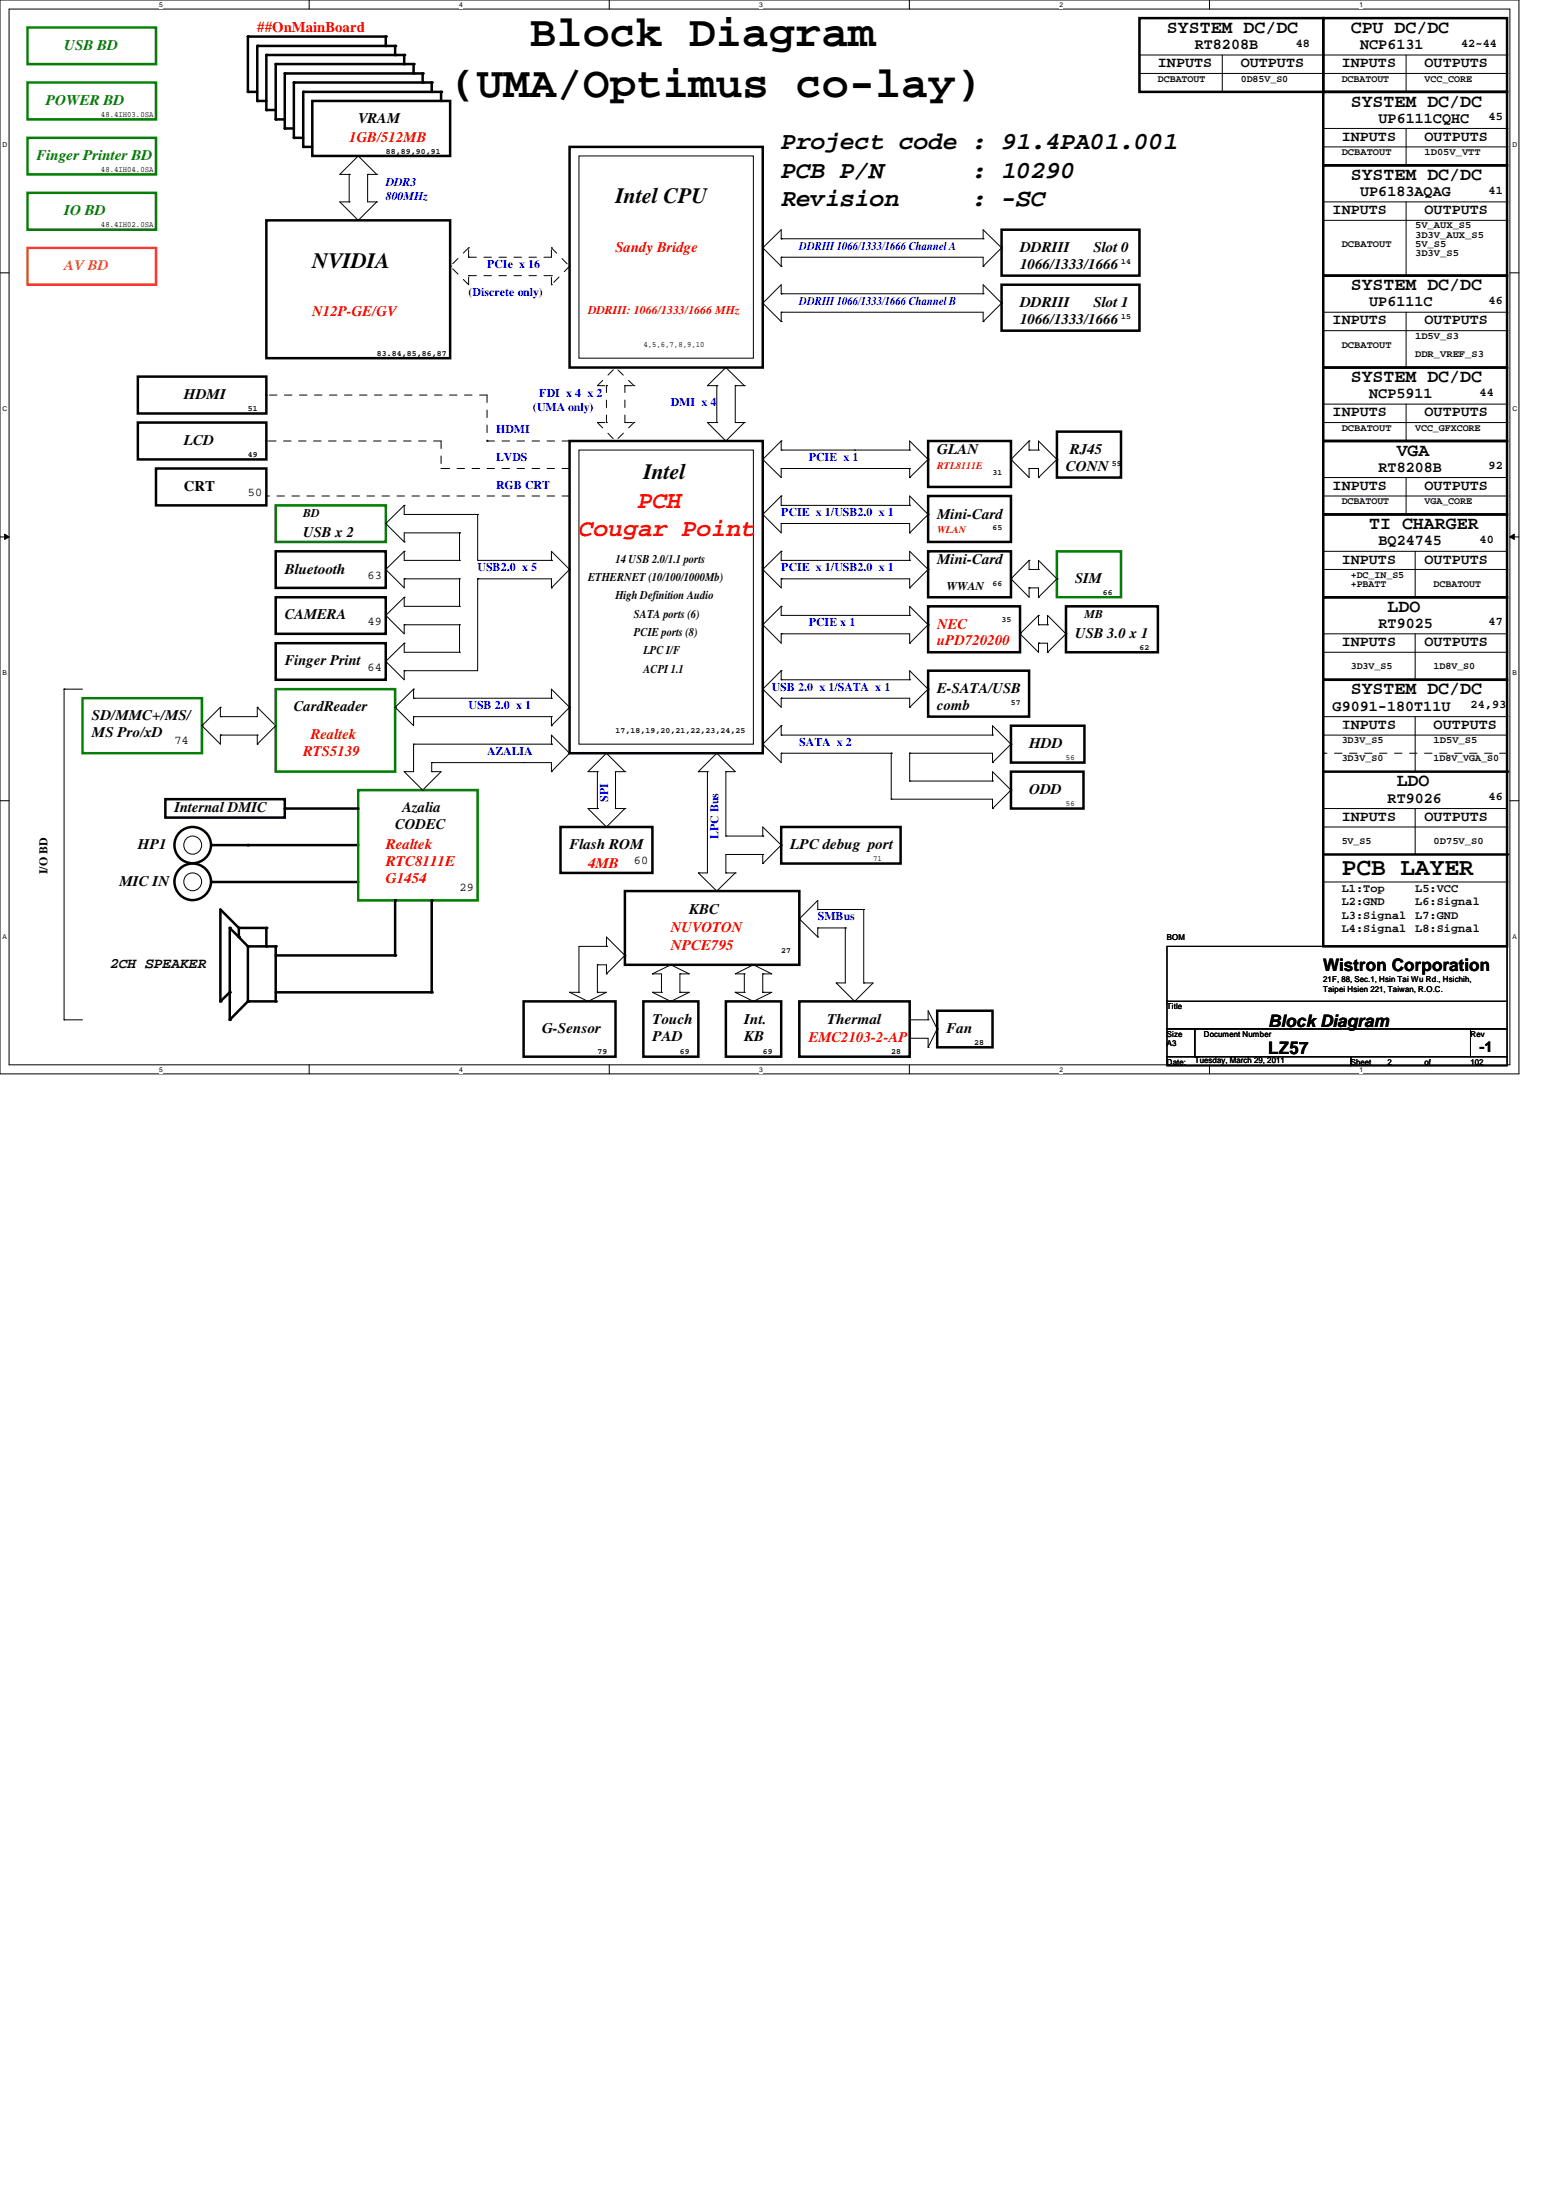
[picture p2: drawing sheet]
<svg xmlns="http://www.w3.org/2000/svg" width="210mm" height="297mm" viewBox="0 0 210 297" stroke-linecap="round" stroke-linejoin="round" font-family="sans-serif">
<path d="M0 0h205.7v145.5h-205.7zM1.2 1.2h203.3v143h-203.3z" fill="none" stroke="#000" stroke-width=".14"/>
<g fill="#fff">
<path d="M21.5 .1h.6v1h-.6z"/>
<path d="M21.5 144.4h.6v1h-.6z"/>
</g>
<path d="M41.9 0v1.2M41.9 144.2v1.3" fill="none" stroke="#000" stroke-width=".14"/>
<g fill="#fff">
<path d="M62.2 .1h.5v1h-.5z"/>
<path d="M62.2 144.4h.5v1h-.5z"/>
</g>
<path d="M82.5 0v1.2M82.5 144.2v1.3" fill="none" stroke="#000" stroke-width=".14"/>
<g fill="#fff">
<path d="M102.8 .1h.5v1h-.5z"/>
<path d="M102.8 144.4h.5v1h-.5z"/>
</g>
<path d="M123.1 0v1.2M123.1 144.2v1.3" fill="none" stroke="#000" stroke-width=".14"/>
<g fill="#fff">
<path d="M143.5 .1h.5v1h-.5z"/>
<path d="M143.5 144.4h.5v1h-.5z"/>
</g>
<path d="M163.8 0v1.2M163.8 144.2v1.3" fill="none" stroke="#000" stroke-width=".14"/>
<g fill="#fff">
<path d="M184.1 .1h.5v1h-.5z"/>
<path d="M184.1 144.4h.5v1h-.5z"/>
<path d="M.3 19.1h.7v1h-.7z"/>
<path d="M204.8 19.1h.6v1h-.6z"/>
<path d="M.3 54.8h.7v1h-.7z"/>
<path d="M204.8 54.8h.6v1h-.6z"/>
</g>
<path d="M0 37h1.2M204.5 37h1.2" fill="none" stroke="#000" stroke-width=".14"/>
<g fill="#fff">
<path d="M.3 90.6h.6v1h-.6z"/>
<path d="M204.8 90.6h.6v1h-.6z"/>
</g>
<path d="M0 72.7h1.2M.6 72.3l.6 .4-.6 .4zM204.5 72.7l.6-.4v.8zM204.5 72.7h1.2" fill="none" stroke="#000" stroke-width=".14"/>
<path d="M.6 72.3l.6 .4-.6 .4zM204.5 72.7l.6-.4v.8z" fill="#000"/>
<g fill="#fff">
<path d="M.3 126.3h.6v1h-.6z"/>
<path d="M204.8 126.3h.6v1h-.6z"/>
</g>
<g fill="none" stroke="#000" stroke-width=".14">
<path d="M154.3 7.5h49.8M154.3 9.9h49.8M165.5 12.4h.1M165.5 7.5v4.9M179.2 7.5h.1M179.2 9.9h.1M179.2 19.9h24.9M179.2 17.4h24.9M190.4 12.4h.1M190.4 7.5v4.9M190.4 17.4v5M204.1 7.5h.1"/>
<path d="M204.1 9.9h.1M204.1 19.9h.1M204.1 17.4h.1M47.3 23.6h.1M47.3 27.3h.1M47.3 27.3h-1.3l2.5 2.5M47.3 23.6v3.7M48.5 21.1h.1M48.5 29.8h.1M48.5 21.1l-2.5 2.5h1.3M48.5 21.1l2.5 2.5M49.8 23.6h.1"/>
<path d="M49.8 23.6h1.2M49.8 23.6v3.7h1.2M51 23.6h.1M51 27.3h.1M51 27.3l-2.5 2.5M78.4 21.1h23.6v27.4h-23.6zM103.3 33.6h.1M103.3 33.6l2.5 2.5M105.8 32.3h.1M105.8 36.1h.1M105.8 34.8h.1M105.8 39.8h.1"/>
<path d="M105.8 32.3v-1.2l-2.5 2.5M105.8 34.8v1.3M105.8 39.8v-1.2l-2.5 2.5M105.8 34.8h27.3v1.3M105.8 32.3h27.3M105.8 39.8h27.3M133.1 32.3h.1M133.1 36.1h.1M133.1 39.8h.1M133.1 32.3v-1.2l2.5 2.5M133.1 39.8v-1.2l2.5 2.5M135.6 33.6h.1"/>
<path d="M135.6 33.6l-2.5 2.5M179.2 27.3h24.9M179.2 29.8h24.9M190.4 37.3h.1M190.4 22.4h.1M190.4 27.3v10M204.1 27.3h.1M204.1 29.8h.1M97.1 52.2h.1M97.1 57.2h.1M97.1 52.2v5M97.1 57.2h-1.3l2.5 2.5"/>
<path d="M98.3 49.8h.1M98.3 59.7h.1M98.3 49.8l-2.5 2.4h1.3M98.3 49.8l2.5 2.4M99.6 52.2h.1M99.6 52.2h1.2M99.6 52.2v5h1.2M100.8 52.2h.1M100.8 57.2h.1M100.8 57.2l-2.5 2.5M103.3 41.1h.1M103.3 41.1l2.5 2.5"/>
<path d="M105.8 59.7h.1M105.8 43.6h.1M105.8 42.3h.1M105.8 42.3v1.3M105.8 59.7v1.3M105.8 59.7l-2.5 2.5M105.8 42.3h27.3v1.3M133.1 43.6h.1M135.6 41.1h.1M135.6 41.1l-2.5 2.5M139.4 59.7h.1M139.4 59.7l-2.5 2.5"/>
<path d="M139.4 59.7v1.3M179.2 57.2h24.9M179.2 44.8h24.9M179.2 42.3h24.9M179.2 54.7h24.9M190.4 59.7h.1M190.4 49.8h.1M190.4 42.3v7.5M190.4 54.7v5M204.1 44.8h.1M204.1 42.3h.1M204.1 54.7h.1"/>
<path d="M204.1 57.2h.1M52.2 77.1h.1M52.2 70.9h.1M52.2 77.1l2.5 2.5v-1.2M52.2 70.9l2.5 2.5M54.7 74.7h.1M54.7 78.4h.1M54.7 69.7h.1M54.7 68.5h.1M54.7 73.4h.1M54.7 68.5v1.2M54.7 74.7v1.2h7.5"/>
<path d="M54.7 74.7l-2.5 2.4M54.7 78.4h7.5M54.7 69.7h10M54.7 68.5l-2.5 2.4M62.2 72.2h.1M62.2 75.9h.1M62.2 78.4h.1M62.2 72.2h-7.5v1.2M62.2 72.2v3.7M62.2 78.4v3.7M64.7 69.7h.1M64.7 78.4h.1"/>
<path d="M64.7 69.7v6.2h10M64.7 78.4h10v1.2M64.7 78.4v12.4h-10M74.7 75.9h.1M74.7 79.6h.1M74.7 75.9v-1.2l2.4 2.4M77.1 77.1h.1M77.1 77.1l-2.4 2.5M78.4 61h23.6v39.8h-23.6zM103.3 69.7h.1M103.3 77.1h.1M103.3 62.2h.1"/>
<path d="M103.3 62.2l2.5 2.5v-1.2M103.3 69.7l2.5 2.5v-1.3M103.3 77.1l2.5 2.5v-1.2M105.8 70.9h.1M105.8 67.2h.1M105.8 68.5h.1M105.8 61h.1M105.8 78.4h.1M105.8 75.9h.1M105.8 74.7h.1M105.8 63.5h.1M105.8 67.2v1.3"/>
<path d="M105.8 74.7v1.2M105.8 70.9h17.4v1.3M105.8 78.4h17.4v1.2M105.8 67.2l-2.5 2.5M105.8 63.5h17.4M105.8 68.5h17.4M105.8 61h17.4M105.8 75.9h17.4M105.8 74.7l-2.5 2.4M115.7 61h.1M123.2 63.5h.1M123.2 68.5h.1"/>
<path d="M123.2 72.2h.1M123.2 79.6h.1M123.2 75.9h.1M123.2 64.7h.1M123.2 61h.1M123.2 61v-1.3l2.5 2.5M123.2 63.5v1.2M123.2 68.5v-1.3l2.5 2.5M123.2 75.9v-1.2l2.5 2.4M125.7 69.7h.1M125.7 77.1h.1M125.7 62.2h.1"/>
<path d="M125.7 69.7l-2.5 2.5M125.7 77.1l-2.5 2.5M125.7 62.2l-2.5 2.5M136.9 62.2h.1M136.9 78.4h.1M136.9 62.2l2.5 2.5v-1.2M136.9 78.4l2.5 2.5v-1.3M139.4 61h.1M139.4 63.5h.1M139.4 79.6h.1M139.4 75.9h.1M139.4 77.1h.1"/>
<path d="M139.4 63.5h1.2v1.2M139.4 61h1.2M139.4 79.6h1.2v1.3M139.4 75.9v1.2M139.4 77.1h1.2M139.4 75.9l-2.5 2.5M140.6 61h.1M140.6 64.7h.1M140.6 77.1h.1M140.6 61v-1.3l2.5 2.5M140.6 77.1v-1.2l2.5 2.5M143.1 62.2h.1"/>
<path d="M143.1 78.4h.1M143.1 62.2l-2.5 2.5M143.1 78.4l-2.5 2.5M179.2 64.7h.1M179.2 74.7h.1M179.2 77.1h24.9M179.2 64.7h24.9M179.2 67.2h24.9M179.2 74.7h24.9M190.4 69.7h.1M190.4 64.7v5M191.6 74.7v6.2"/>
<path d="M204.1 67.2h.1M204.1 77.1h.1M8.7 93.3h.1M8.7 93.3v44.8M8.7 93.3h2.5M27.3 98.3h.1M27.3 98.3l2.5 2.5v-1.2M29.8 99.6h.1M29.8 95.8h.1M29.8 97.1h.1M29.8 99.6h5M29.8 95.8v1.3"/>
<path d="M29.8 95.8l-2.5 2.5M34.8 95.8h.1M34.8 99.6h.1M34.8 95.8v1.3h-5M34.8 99.6v1.2M34.8 95.8l2.5 2.5M37.3 98.3h.1M37.3 98.3l-2.5 2.5M52.2 89.6h.1M52.2 83.4h.1M52.2 83.4l2.5 2.5v-1.3M52.2 89.6l2.5 2.5v-1.3"/>
<path d="M53.5 95.8h.1M53.5 95.8l2.5 2.5v-1.2M54.7 90.8h.1M54.7 87.1h.1M54.7 84.6h.1M54.7 80.9h.1M54.7 80.9v1.2h7.5M54.7 87.1v1.2h7.5M54.7 87.1l-2.5 2.5M54.7 84.6h7.5M54.7 80.9l-2.5 2.5M56 94.6h.1"/>
<path d="M56 93.3h.1M56 97.1h.1M56 97.1h18.7M56 93.3v1.3M56 94.6h18.7M56 93.3l-2.5 2.5M62.2 88.3h.1M62.2 84.6h.1M62.2 82.1h.1M62.2 84.6v3.7M74.7 98.3h.1M74.7 94.6h.1"/>
<path d="M74.7 97.1h.1M74.7 94.6v-1.3l2.4 2.5M74.7 97.1v1.2M77.1 95.8h.1M77.1 95.8l-2.4 2.5M103.3 84.6h.1M103.3 93.3h.1M103.3 84.6l2.5 2.5v-1.2M103.3 93.3l2.5 2.5v-1.2M105.8 98.3h.1M105.8 99.6h.1M105.8 85.9h.1"/>
<path d="M105.8 83.4h.1M105.8 82.1h.1M105.8 94.6h.1M105.8 92.1h.1M105.8 90.8h.1M105.8 98.3l-2.5 2.5M105.8 82.1v1.3M105.8 90.8v1.3M105.8 98.3v1.3M105.8 85.9h17.4v1.2M105.8 94.6h17.4v1.2M105.8 99.6h28.6"/>
<path d="M105.8 82.1l-2.5 2.5M105.8 83.4h17.4M105.8 90.8l-2.5 2.5M105.8 92.1h17.4M123.2 83.4h.1M123.2 87.1h.1M123.2 92.1h.1M123.2 95.8h.1M123.2 83.4v-1.3l2.5 2.5M123.2 92.1v-1.3l2.5 2.5M125.7 93.3h.1M125.7 84.6h.1"/>
<path d="M125.7 93.3l-2.5 2.5M125.7 84.6l-2.5 2.5M134.4 99.6h.1M134.4 99.6v-1.3l2.5 2.5M138.1 85.9h.1M138.1 85.9l2.5 2.4v-1.2M140.6 80.9h.1M140.6 87.1h.1M140.6 83.4h.1M140.6 84.6h.1M140.6 83.4v1.2M140.6 84.6h1.3"/>
<path d="M140.6 87.1h1.3v1.2M140.6 83.4l-2.5 2.5M141.9 88.3h.1M141.9 84.6h.1M141.9 84.6v-1.2l2.5 2.5M144.4 85.9h.1M144.4 85.9l-2.5 2.4M179.2 99.6h.1M179.2 85.9h.1M179.2 99.6h24.9M179.2 97.1h24.9M179.2 88.3h24.9"/>
<path d="M179.2 85.9h24.9M191.6 80.9h.1M191.6 92.1h.1M191.6 85.9v6.2M191.6 97.1v7.4M204.1 97.1h.1M204.1 88.3h.1M0 108.5h1.2M34.8 100.8h.1M54.7 104.5h.1M54.7 104.5l2.5 2.5M56 100.8h.1"/>
<path d="M56 100.8v3.7h-1.3M56 100.8h18.7M57.2 107h.1M58.5 104.5h.1M58.5 103.3h.1M58.5 104.5h1.2l-2.5 2.5M58.5 103.3h16.2v1.2M58.5 103.3v1.2M70.9 103.3h.1M74.7 100.8h.1M74.7 104.5h.1M74.7 100.8v-1.2l2.4 2.4"/>
<path d="M77.1 102h.1M77.1 102l-2.4 2.5M80.9 104.5h.1M80.9 109.5h.1M80.9 104.5v5M80.9 109.5h-1.3l2.5 2.5M82.1 102h.1M82.1 112h.1M82.1 102l-2.5 2.5h1.3M82.1 102l2.5 2.5M83.4 109.5h.1M83.4 109.5h1.2"/>
<path d="M84.6 109.5h.1M84.6 104.5h.1M84.6 104.5h-1.2v5M84.6 109.5l-2.5 2.5M94.6 118.2h.1M94.6 104.5h.1M94.6 104.5h1.2M94.6 118.2l2.5 2.5M95.8 104.5h.1M95.8 104.5v13.7h-1.2M97.1 102h.1M97.1 102l2.5 2.5h-1.3"/>
<path d="M97.1 102l-2.5 2.5M98.3 113.2h.1M98.3 104.5h.1M98.3 118.2h.1M98.3 118.2h1.3M98.3 104.5v8.7M98.3 113.2h5M99.6 118.2h.1M99.6 118.2l-2.5 2.5M103.3 100.8h.1M103.3 113.2h.1M103.3 115.7h.1"/>
<path d="M103.3 117h.1M103.3 100.8l2.5 2.5v-1.3M103.3 115.7h-5v2.5M103.3 113.2v-1.2l2.5 2.5M103.3 115.7v1.3M105.8 102h.1M105.8 114.5h.1M105.8 102h14.9M105.8 114.5l-2.5 2.5M120.7 102h.1M120.7 108.2h.1M120.7 102v6.2"/>
<path d="M120.7 108.2h13.7v1.3M123.2 102h.1M123.2 105.8h.1M123.2 102v3.8M123.2 102h11.2v1.3M123.2 105.8h11.2M134.4 103.3h.1M134.4 109.5h.1M134.4 105.8h.1M134.4 105.8v-1.3l2.5 2.5M136.9 100.8h.1M136.9 107h.1"/>
<path d="M136.9 100.8l-2.5 2.5M136.9 107l-2.5 2.5M179.2 109.5h.1M179.2 109.5h24.9M179.2 119.5h24.9M179.2 112h24.9M191.6 115.7h.1M191.6 104.5h.1M191.6 109.5v6.2M204.1 119.5h.1M204.1 112h.1M204.5 108.5h1.2"/>
<path d="M8.7 138.1h.1M8.7 138.1h2.5M77.1 134.4h.1M77.1 134.4h1.3M77.1 134.4l2.5 1.2M78.4 134.4h.1M79.6 135.6h.1M80.9 134.4h.1M80.9 130.7h.1M80.9 134.4h1.2l-2.5 1.2M80.9 130.7v3.7M80.9 130.7h1.2v1.2"/>
<path d="M82.1 128.2h.1M82.1 131.9h.1M82.1 128.2h-3.7v6.2M82.1 128.2v-1.3l2.5 2.5M84.6 129.4h.1M84.6 129.4l-2.5 2.5M88.3 134.4h.1M88.3 131.9h.1M88.3 131.9h1.3v2.5M88.3 134.4h1.3M88.3 134.4l2.5 1.2M89.6 134.4h.1"/>
<path d="M90.8 130.7h.1M90.8 135.6h.1M90.8 130.7l-2.5 1.2M90.8 130.7l2.5 1.2h-1.2M92.1 131.9h.1M92.1 134.4h.1M92.1 134.4h1.2l-2.5 1.2M92.1 131.9v2.5M97.1 120.7h.1M99.6 134.4h.1M99.6 134.4h1.2M99.6 134.4l2.4 1.2"/>
<path d="M100.8 131.9h.1M100.8 134.4h.1M100.8 131.9v2.5M102 130.7h.1M102 135.6h.1M102 130.7l-2.4 1.2h1.2M102 130.7l2.5 1.2h-1.2M103.3 134.4h.1M103.3 131.9h.1M103.3 134.4h1.2l-2.5 1.2M103.3 131.9v2.5M108.2 124.5h.1"/>
<path d="M108.2 124.5l2.5 2.4M110.7 126.9h.1M110.7 123.2h.1M110.7 125.7h.1M110.7 125.7h3.8M110.7 123.2v-1.2l-2.5 2.5M110.7 123.2h6.3M110.7 125.7v1.2M113.2 133.1h.1M113.2 133.1l2.5 2.5M114.5 125.7h.1M114.5 125.7v7.4h-1.3"/>
<path d="M115.7 135.6h.1M117 123.2h.1M117 133.1h.1M117 123.2v9.9M117 133.1h1.2l-2.5 2.5M123.2 138.1h.1M123.2 138.1h2.5M125.7 138.1h.1M125.7 138.1v-1.2l1.2 2.5M126.9 139.4h.1M126.9 139.4l-1.2 2.5M158 128.2h46.1v7.4h-46.1z"/>
<path d="M158 135.6h46.1v3.8h-46.1zM158 139.4h3.8v3.7h-3.8zM161.8 139.4h37.3v3.7h-37.3zM199.1 139.4h5v3.7h-5zM123.2 140.6h.1M123.2 140.6h2.5v1.3M125.7 141.9h.1M158 143.1h24.9v1.3h-24.9zM182.9 143.1h21.2v1.3h-21.2z"/>
<circle cx="26.1" cy="114.5" r="1.22"/>
<circle cx="26.1" cy="119.4" r="1.21"/>
</g>
<g fill="none" stroke="#000" stroke-width=".34">
<path d="M42.3 13.7h18.7v7.4h-18.7zM52.2 6.2v-1.2h-18.6v7.4h1.2M53.5 7.5v-1.3h-18.7v7.5h1.3M54.7 8.7v-1.2h-18.6v7.4h1.2M56 9.9v-1.2h-18.7v7.5h1.3M57.2 11.2v-1.3h-18.6v7.5h1.2M58.5 12.4v-1.2h-18.7v7.5h1.3M59.7 13.7v-1.3h-18.6v7.5h1.2M77.1 19.9h26.2v29.9h-26.2zM154.3 2.5h24.9v9.9h-24.9zM179.2 12.4h24.9v10h-24.9zM179.2 2.5h24.9v9.9h-24.9z"/>
<path d="M36.1 29.8h24.9v18.7h-24.9zM135.6 38.6h18.7v6.2h-18.7zM135.6 31.1h18.7v6.2h-18.7zM179.2 37.3h24.9v12.5h-24.9zM179.2 22.4h24.9v14.9h-24.9zM18.7 51h17.4v5h-17.4zM18.7 57.2h17.4v5h-17.4zM77.1 59.7h26.2v42.3h-26.2zM125.7 59.7h11.2v6.3h-11.2zM143.1 58.5h8.7v6.2h-8.7zM179.2 59.7h24.9v10h-24.9zM179.2 49.8h24.9v9.9h-24.9z"/>
<path d="M21.1 63.5h15v5h-15zM37.3 74.7h14.9v4.9h-14.9zM125.7 74.7h11.2v6.2h-11.2zM125.7 67.2h11.2v6.2h-11.2zM179.2 69.7h24.9v11.2h-24.9zM37.3 80.9h14.9v5h-14.9zM37.3 87.1h14.9v5h-14.9zM125.7 82.1h12.4v6.2h-12.4zM125.7 90.8h13.7v6.3h-13.7zM136.9 98.3h10v5h-10zM144.4 82.1h12.4v6.2h-12.4zM179.2 92.1h24.9v36.1h-24.9z"/>
<path d="M179.2 80.9h24.9v11.2h-24.9zM22.4 108.2h16.2v2.5h-16.2zM28.6 119.5h19.9M28.6 114.5h19.9M38.6 109.5h9.9M75.9 112h12.4v6.2h-12.4zM105.8 112h16.2v5h-16.2zM136.9 104.5h9.8v5h-9.8zM179.2 115.7h24.9M179.2 104.5h24.9M32.3 125.7l-2.5-2.5v12.4l1.3-1.2M32.3 125.7h3.8v2.5"/>
<path d="M32.3 125.7v1.2M33.6 128.2l-2.5-2.5v12.4l2.5-2.5M33.6 128.2v7.4M33.6 128.2h3.7v7.4h-3.7M53.5 122v7.4h-16.2M58.5 122v12.4h-21.2M70.9 135.6h12.5v7.5h-12.5zM84.6 120.7h23.6v10h-23.6zM87.1 135.6h7.5v7.5h-7.5zM98.3 135.6h7.5v7.5h-7.5zM108.2 135.6h15v7.5h-15zM126.9 136.9h7.5v5h-7.5z"/>
<circle cx="26.1" cy="119.4" r="2.48"/>
<circle cx="26.1" cy="114.5" r="2.47"/>
</g>
<g fill="none" stroke="#000" stroke-width=".14" stroke-dasharray="1 1 1 1 1 1 1 1">
<path d="M61 36.1h.1M63.5 33.6l-2.5 2.5M63.5 38.6v-1.3M63.5 37.3h.1M63.5 38.6l-2.5-2.5M63.5 34.8v-1.2M63.5 33.6h.1M63.5 34.8h.1M74.7 33.6l2.4 2.5M74.7 34.8v-1.2M74.7 33.6h.1M74.7 38.6h.1"/>
<path d="M74.7 38.6v-1.3M74.7 37.3h.1M74.7 34.8h-11.2M74.7 37.3h-11.2M77.1 36.1h.1M77.1 36.1l-2.4 2.5M36.1 53.5h.1M36.1 59.7h.1M59.7 59.7h-23.6M59.7 59.7v3.8M66 53.5h-29.9M66 53.5v6.2"/>
<path d="M66 59.7h.1M77.1 59.7h-11.1M80.9 52.2h1.2M80.9 52.2l2.5-2.4M80.9 57.2h1.2M80.9 57.2l2.5 2.5M82.1 57.2v-5M82.1 52.2h.1M82.1 57.2h.1M83.4 49.8h.1M83.4 59.7h.1M84.6 52.2h1.3"/>
<path d="M84.6 57.2v-5M84.6 52.2h.1M84.6 57.2h1.3M85.9 52.2h.1M85.9 57.2l-2.5 2.5M85.9 52.2l-2.5-2.4M85.9 57.2h.1M36.1 67.2h.1M59.7 63.5h.1M77.1 63.5h-17.4M77.1 67.2h-41M179.2 102h.1"/>
<path d="M204.1 102h-24.9"/>
</g>
<path d="M3.7 3.7h17.4v5h-17.4zM3.7 11.2h17.4v5h-17.4zM3.7 18.7h17.4v4.9h-17.4zM3.7 26.1h17.4v5h-17.4zM37.3 68.5h14.9v4.9h-14.9zM143.1 74.7h8.7v6.2h-8.7zM11.2 94.6h16.1v7.4h-16.1zM37.3 93.3h16.2v11.2h-16.2zM48.5 107h16.2v15h-16.2z" fill="none" stroke="#008000" stroke-width=".34"/>
<g fill="#000">
<circle cx="33.6" cy="5" r=".17"/>
<circle cx="33.6" cy="12.4" r=".17"/>
<circle cx="34.8" cy="13.7" r=".17"/>
<circle cx="34.8" cy="6.2" r=".17"/>
<circle cx="36.1" cy="14.9" r=".17"/>
<circle cx="36.1" cy="7.5" r=".17"/>
<circle cx="37.3" cy="16.2" r=".17"/>
<circle cx="37.3" cy="8.7" r=".17"/>
<circle cx="38.6" cy="17.4" r=".17"/>
<circle cx="38.6" cy="9.9" r=".17"/>
<circle cx="39.8" cy="11.2" r=".17"/>
<circle cx="39.8" cy="18.7" r=".17"/>
<circle cx="41.1" cy="19.9" r=".17"/>
<circle cx="41.1" cy="12.4" r=".17"/>
<circle cx="52.2" cy="5" r=".17"/>
<circle cx="52.2" cy="6.2" r=".17"/>
<circle cx="53.5" cy="6.2" r=".17"/>
<circle cx="53.5" cy="7.5" r=".17"/>
<circle cx="54.7" cy="7.5" r=".17"/>
<circle cx="54.7" cy="8.7" r=".17"/>
<circle cx="56" cy="8.7" r=".17"/>
<circle cx="56" cy="9.9" r=".17"/>
<circle cx="57.2" cy="9.9" r=".17"/>
<circle cx="57.2" cy="11.2" r=".17"/>
<circle cx="58.5" cy="11.2" r=".17"/>
<circle cx="58.5" cy="12.4" r=".17"/>
<circle cx="59.7" cy="12.4" r=".17"/>
<circle cx="59.7" cy="13.7" r=".17"/>
<circle cx="28.6" cy="119.5" r=".17"/>
<circle cx="28.6" cy="114.5" r=".17"/>
<circle cx="33.6" cy="114.5" r=".17"/>
<circle cx="38.6" cy="109.5" r=".17"/>
<circle cx="204.1" cy="115.7" r=".17"/>
<circle cx="204.1" cy="104.5" r=".17"/>
<circle cx="29.8" cy="135.6" r=".17"/>
<circle cx="31.1" cy="138.1" r=".17"/>
<circle cx="31.1" cy="134.4" r=".17"/>
<circle cx="31.1" cy="125.7" r=".17"/>
<circle cx="32.3" cy="125.7" r=".17"/>
<circle cx="32.3" cy="126.9" r=".17"/>
<circle cx="33.6" cy="128.2" r=".17"/>
<circle cx="33.6" cy="135.6" r=".17"/>
<circle cx="36.1" cy="128.2" r=".17"/>
<circle cx="36.1" cy="125.7" r=".17"/>
<circle cx="37.3" cy="135.6" r=".17"/>
<circle cx="37.3" cy="128.2" r=".17"/>
<circle cx="53.5" cy="129.4" r=".17"/>
<circle cx="53.5" cy="122" r=".17"/>
<circle cx="58.5" cy="134.4" r=".17"/>
<circle cx="58.5" cy="122" r=".17"/>
</g>
<path d="M3.7 33.6h17.4v5h-17.4z" fill="none" stroke="#ff8000" stroke-width=".34"/>
<g font-size="6">
<text x="71.8" y="6.3">Block Diagram</text>
<text x="61" y="13.1">(UMA/Optimus co-lay)</text>
</g>
<g font-size="3.3">
<text x="105.8" y="20.2">Project code : 91.4PA01.001</text>
<text x="105.8" y="24.1">PCB P/N</text>
<text x="105.8" y="27.9">Revision</text>
<text x="131.7" y="24.1">: 10290</text>
<text x="131.7" y="27.9">: -SC</text>
<text x="181.7" y="118.5">PCB LAYER</text>
</g>
<g font-size="3.3" fill="#f00">
<text x="86.4" y="68.8">PCH</text>
<text x="78.4" y="72.6">Cougar Point</text>
</g>
<g font-size="3">
<text x="83.4" y="27.6">Intel CPU</text>
<text x="42.3" y="36.2">NVIDIA</text>
<text x="87.1" y="64.9">Intel</text>
</g>
<g font-size="2.5">
<text x="158" y="4.4">SYSTEM DC/DC</text>
<text x="182.9" y="4.4">CPU DC/DC</text>
<text x="182.9" y="14.4">SYSTEM DC/DC</text>
<text x="182.9" y="24.4">SYSTEM DC/DC</text>
<text x="182.9" y="39.3">SYSTEM DC/DC</text>
<text x="182.9" y="51.8">SYSTEM DC/DC</text>
<text x="189.1" y="61.7">VGA</text>
<text x="185.4" y="71.7">TI CHARGER</text>
<text x="187.9" y="82.9">LDO</text>
<text x="182.9" y="94.1">SYSTEM DC/DC</text>
<text x="189.1" y="106.5">LDO</text>
</g>
<g font-size="2.3">
<text x="179.2" y="131.6">Wistron Corporation</text>
<text x="171.7" y="142.8">LZ57</text>
<text x="171.7" y="139.1">Block Diagram</text>
</g>
<g font-size="2.1">
<text x="161.8" y="6.6">RT8208B</text>
<text x="184.2" y="6.6">NCP6131</text>
<text x="186.7" y="16.6">UP6111CQHC</text>
<text x="184.2" y="26.6">UP6183AQAG</text>
<text x="185.4" y="41.5">UP6111C</text>
<text x="185.4" y="53.9">NCP5911</text>
<text x="186.7" y="63.9">RT8208B</text>
<text x="186.7" y="73.9">BQ24745</text>
<text x="186.7" y="85">RT9025</text>
<text x="180.5" y="96.3">G9091-180T11U</text>
<text x="187.9" y="108.7">RT9026</text>
</g>
<g font-size="2" fill="#f00">
<text x="34.8" y="4.3">##OnMainBoard</text>
<text x="47.3" y="19.2">1GB/512MB</text>
<text x="83.4" y="34.1">Sandy Bridge</text>
<text x="42.3" y="42.8">N12P-GE/GV</text>
<text x="126.9" y="85.1">NEC</text>
<text x="126.9" y="87.4">uPD720200</text>
<text x="42.1" y="100.1">Realtek</text>
<text x="41.1" y="102.4">RTS5139</text>
<text x="52.2" y="115">Realtek</text>
<text x="52.2" y="117.3">RTC8111E</text>
<text x="52.2" y="119.6">G1454</text>
<text x="79.6" y="117.5">4MB</text>
<text x="90.8" y="128.7">NPCE795</text>
<text x="90.8" y="126.2">NUVOTON</text>
<text x="109.5" y="141.1">EMC2103-2-AP</text>
</g>
<g font-size="2" fill="#008000">
<text x="8.7" y="6.7">USB BD</text>
<text x="6.2" y="14.2">POWER BD</text>
<text x="5" y="21.7">Finger Printer BD</text>
<text x="8.7" y="29.1">IO BD</text>
</g>
<g font-size="2">
<text x="156.8" y="9.1">INPUTS</text>
<text x="168" y="9.1">OUTPUTS</text>
<text x="181.7" y="9.1">INPUTS</text>
<text x="192.9" y="9.1">OUTPUTS</text>
<text x="48.5" y="16.7">VRAM</text>
<text x="181.7" y="19.1">INPUTS</text>
<text x="192.9" y="19.1">OUTPUTS</text>
<text x="180.5" y="29">INPUTS</text>
<text x="192.9" y="29">OUTPUTS</text>
<text x="138.1" y="34.1">DDRIII</text>
<text x="148.1" y="34.1">Slot 0</text>
<text x="138.1" y="36.4">1066/1333/1666</text>
<text x="138.1" y="41.6">DDRIII</text>
<text x="148.1" y="41.6">Slot 1</text>
<text x="138.1" y="43.9">1066/1333/1666</text>
<text x="180.5" y="43.9">INPUTS</text>
<text x="192.9" y="43.9">OUTPUTS</text>
<text x="24.9" y="54">HDMI</text>
<text x="180.5" y="56.4">INPUTS</text>
<text x="192.9" y="56.4">OUTPUTS</text>
<text x="24.9" y="60.2">LCD</text>
<text x="126.9" y="61.5">GLAN</text>
<text x="144.4" y="63.8">CONN</text>
<text x="144.9" y="61.5">RJ45</text>
<text x="24.9" y="66.5">CRT</text>
<text x="126.9" y="70.2">Mini-Card</text>
<text x="180.5" y="66.3">INPUTS</text>
<text x="192.9" y="66.3">OUTPUTS</text>
<text x="38.6" y="77.7">Bluetooth</text>
<text x="41.1" y="72.7">USB x 2</text>
<text x="126.9" y="76.5">Mini-Card</text>
<text x="181.7" y="76.3">INPUTS</text>
<text x="192.9" y="76.3">OUTPUTS</text>
<text x="38.6" y="83.9">CAMERA</text>
<text x="145.6" y="78.9">SIM</text>
<text x="145.6" y="86.4">USB 3.0 x 1</text>
<text x="181.7" y="87.5">INPUTS</text>
<text x="192.9" y="87.5">OUTPUTS</text>
<text x="38.6" y="90.1">Finger Print</text>
<text x="126.9" y="93.9">E-SATA/USB</text>
<text x="12.4" y="97.6">SD/MMC+/MS/</text>
<text x="12.4" y="99.9">MS Pro/xD</text>
<text x="39.8" y="96.4">CardReader</text>
<text x="126.9" y="96.1">comb</text>
<text x="139.4" y="101.3">HDD</text>
<text x="181.7" y="98.7">INPUTS</text>
<text x="194.1" y="98.7">OUTPUTS</text>
<text x="139.4" y="107.6">ODD</text>
<text x="23.6" y="110">Internal DMIC</text>
<text x="53.5" y="112.3">CODEC</text>
<text x="54.5" y="110">Azalia</text>
<text x="181.7" y="111.2">INPUTS</text>
<text x="192.9" y="111.2">OUTPUTS</text>
<text x="18.7" y="115">HP1</text>
<text x="77.1" y="115">Flash ROM</text>
<text x="107" y="115">LPC debug port</text>
<text x="16.2" y="120">MIC IN</text>
<text x="93.3" y="123.7">KBC</text>
<text x="14.9" y="131.1">2CH SPEAKER</text>
<text x="73.4" y="139.9">G-Sensor</text>
<text x="88.3" y="138.7">Touch</text>
<text x="88.3" y="141">PAD</text>
<text x="100.8" y="138.7">Int.</text>
<text x="100.8" y="141">KB</text>
<text x="112" y="138.7">Thermal</text>
<text x="128.2" y="139.9">Fan</text>
<text x="200.4" y="142.5">-1</text>
</g>
<text font-size="2" fill="#ff8000" x="8.7" y="36.6">AV BD</text>
<g font-size="1.6">
<text x="175.5" y="6.3">48</text>
<text x="197.9" y="6.3">42~44</text>
<text x="201.6" y="16.3">45</text>
<text x="201.6" y="26.2">41</text>
<text x="201.6" y="41.1">46</text>
<text x="200.4" y="53.6">44</text>
<text x="201.6" y="63.6">92</text>
<text x="33.6" y="67.2">50</text>
<text x="41.1" y="70">BD</text>
<text x="83.4" y="76.2">14 USB 2.0/1.1 ports</text>
<text x="200.4" y="73.5">40</text>
<text x="49.8" y="78.4">63</text>
<text x="79.6" y="78.7">ETHERNET (10/100/1000Mb)</text>
<text x="83.4" y="81.2">High Definition Audio</text>
<text x="85.9" y="83.7">SATA ports (6)</text>
<text x="128.2" y="79.9">WWAN</text>
<text x="146.9" y="83.7">MB</text>
<text x="49.8" y="84.6">49</text>
<text x="85.9" y="86.1">PCIE ports (8)</text>
<text x="87.1" y="88.6">LPC I/F</text>
<text x="201.6" y="84.7">47</text>
<text x="49.8" y="90.8">64</text>
<text x="87.1" y="91.1">ACPI 1.1</text>
<text x="199.1" y="95.9">24,93</text>
<text x="23.6" y="100.8">74</text>
<text x="201.6" y="108.4">46</text>
<text x="6.4" y="118.4" transform="rotate(-90 6.4 118.4)">I/O BD</text>
<text x="85.9" y="117">60</text>
<text x="62.2" y="120.7">29</text>
<text x="181.7" y="120.8">L1:Top</text>
<text x="181.7" y="122.6">L2:GND</text>
<text x="181.7" y="124.5">L3:Signal</text>
<text x="191.6" y="120.8">L5:VCC</text>
<text x="191.6" y="122.6">L6:Signal</text>
<text x="191.6" y="124.5">L7:GND</text>
<text x="181.7" y="126.3">L4:Signal</text>
<text x="191.6" y="126.3">L8:Signal</text>
</g>
<g font-size="1.6" fill="#00f">
<text x="52.2" y="25.1">DDR3</text>
<text x="52.2" y="27.1">800MHz</text>
<text x="108.2" y="33.9">DDRIII 1066/1333/1666 Channel A</text>
<text x="63.5" y="40">(Discrete only)</text>
<text x="66" y="36.3">PCIe x 16</text>
<text x="108.2" y="41.3">DDRIII 1066/1333/1666 Channel B</text>
<text x="73" y="53.7">FDI x 4 x 2</text>
<text x="67.2" y="58.7">HDMI</text>
<text x="72.2" y="55.6">(UMA only)</text>
<text x="90.8" y="55">DMI x 4</text>
<text x="67.2" y="62.4">LVDS</text>
<text x="109.5" y="62.4">PCIE x 1</text>
<text x="67.2" y="66.2">RGB CRT</text>
<text x="105.8" y="69.9">PCIE x 1/USB2.0 x 1</text>
<text x="64.7" y="77.4">USB2.0 x 5</text>
<text x="105.8" y="77.4">PCIE x 1/USB2.0 x 1</text>
<text x="109.5" y="84.8">PCIE x 1</text>
<text x="104.5" y="93.6">USB 2.0 x 1/SATA x 1</text>
<text x="63.5" y="96.1">USB 2.0 x 1</text>
<text x="108.2" y="101">SATA x 2</text>
<text x="66" y="102.3">AZALIA</text>
<text x="82.4" y="108.6" transform="rotate(-90 82.4 108.6)">SPI</text>
<text x="97.3" y="113.6" transform="rotate(-90 97.3 113.6)">LPC Bus</text>
<text x="110.7" y="124.7">SMBus</text>
</g>
<text font-size="1.6" fill="#f00" x="79.6" y="42.6">DDRIII: 1066/1333/1666 MHz</text>
<g font-size="1.4">
<text x="156.8" y="11">DCBATOUT</text>
<text x="168" y="11">0D85V_S0</text>
<text x="181.7" y="11">DCBATOUT</text>
<text x="192.9" y="11">VCC_CORE</text>
<text x="181.7" y="21">DCBATOUT</text>
<text x="192.9" y="21">1D05V_VTT</text>
<text x="181.7" y="33.4">DCBATOUT</text>
<text x="191.6" y="33.4">5V_S5</text>
<text x="191.6" y="32.2">3D3V_AUX_S5</text>
<text x="191.6" y="34.7">3D3V_S5</text>
<text x="191.6" y="30.9">5V_AUX_S5</text>
<text x="181.7" y="47.1">DCBATOUT</text>
<text x="191.6" y="45.9">1D5V_S3</text>
<text x="191.6" y="48.4">DDR_VREF_S3</text>
<text x="181.7" y="58.3">DCBATOUT</text>
<text x="191.6" y="58.3">VCC_GFXCORE</text>
<text x="181.7" y="68.3">DCBATOUT</text>
<text x="192.9" y="68.3">VGA_CORE</text>
<text x="182.9" y="79.5">+PBATT</text>
<text x="182.9" y="78.2">+DC_IN_S5</text>
<text x="194.1" y="79.5">DCBATOUT</text>
<text x="182.9" y="90.7">3D3V_S5</text>
<text x="194.1" y="90.7">1D8V_S0</text>
<text x="181.7" y="100.7">3D3V_S5</text>
<text x="194.1" y="100.7">1D5V_S5</text>
<text x="181.7" y="103.1">3D3V_S0</text>
<text x="194.1" y="103.1">1D8V_VGA_S0</text>
<text x="181.7" y="114.3">5V_S5</text>
<text x="194.1" y="114.3">0D75V_S0</text>
</g>
<g font-size="1.4" fill="#f00">
<text x="126.9" y="63.5">RTL8111E</text>
<text x="126.9" y="72.1">WLAN</text>
</g>
<g font-size="1.1">
<text x="13.7" y="15.8">48.4IH03.0SA</text>
<text x="13.7" y="23.3">48.4IH04.0SA</text>
<text x="52.2" y="20.8">88,89,90,91</text>
<text x="13.7" y="30.8">48.4IH02.0SA</text>
<text x="151.8" y="35.8">14</text>
<text x="87.1" y="46.9">4,5,6,7,8,9,10</text>
<text x="151.8" y="43.2">15</text>
<text x="51" y="48.2">83.84,85,86,87</text>
<text x="33.6" y="55.7">51</text>
<text x="33.6" y="61.9">49</text>
<text x="134.4" y="64.4">31</text>
<text x="150.6" y="63.2">59</text>
<text x="134.4" y="71.8">65</text>
<text x="134.4" y="79.3">66</text>
<text x="149.4" y="80.6">66</text>
<text x="135.6" y="84.3">35</text>
<text x="154.3" y="88.1">62</text>
<text x="136.9" y="95.5">57</text>
<text x="83.4" y="99.2">17,18,19,20,21,22,23,24,25</text>
<text x="144.4" y="103">56</text>
<text x="144.4" y="109.2">56</text>
<text x="118.2" y="116.7">71</text>
<text x="105.8" y="129.1">27</text>
<text x="158" y="127.4">BOM</text>
<text x="158" y="136.7">Title</text>
<text x="179.2" y="133">21F, 88, Sec.1, Hsin Tai Wu Rd., Hsichih,</text>
<text x="179.2" y="134.3">Taipei Hsien 221, Taiwan, R.O.C.</text>
<text x="80.9" y="142.8">79</text>
<text x="92.1" y="142.8">69</text>
<text x="103.3" y="142.8">69</text>
<text x="131.9" y="141.6">28</text>
<text x="158" y="140.4">Size</text>
<text x="158" y="141.7">A3</text>
<text x="161.8" y="143.9">Tuesday, March 29, 2011</text>
<text x="163" y="140.4">Document Number</text>
<text x="199.1" y="140.4">Rev</text>
<text x="158" y="144.2">Date:</text>
<text x="182.9" y="144.2">Sheet</text>
<text x="187.9" y="144.2">2</text>
<text x="192.9" y="144.2">of</text>
<text x="199.1" y="144.2">102</text>
</g>
<g font-size="1.1" fill="#fff">
<text x="181.7" y="81.8">26</text>
<text x="181.7" y="99.2">26</text>
<text x="119.5" y="142.8">2528</text>
</g>
<g font-size=".9">
<text x="21.5" y=".9">5</text>
<text x="62.2" y=".9">4</text>
<text x="102.8" y=".9">3</text>
<text x="143.5" y=".9">2</text>
<text x="184.1" y=".9">1</text>
<text x=".3" y="19.9">D</text>
<text x="204.8" y="19.9">D</text>
<text x=".3" y="55.6">C</text>
<text x="204.8" y="55.6">C</text>
<text x=".3" y="91.4">B</text>
<text x="204.8" y="91.4">B</text>
<text x=".3" y="127.1">A</text>
<text x="204.8" y="127.1">A</text>
<text x="21.5" y="145.2">5</text>
<text x="62.2" y="145.2">4</text>
<text x="102.8" y="145.2">3</text>
<text x="143.5" y="145.2">2</text>
<text x="184.1" y="145.2">1</text>
</g>
</svg>
